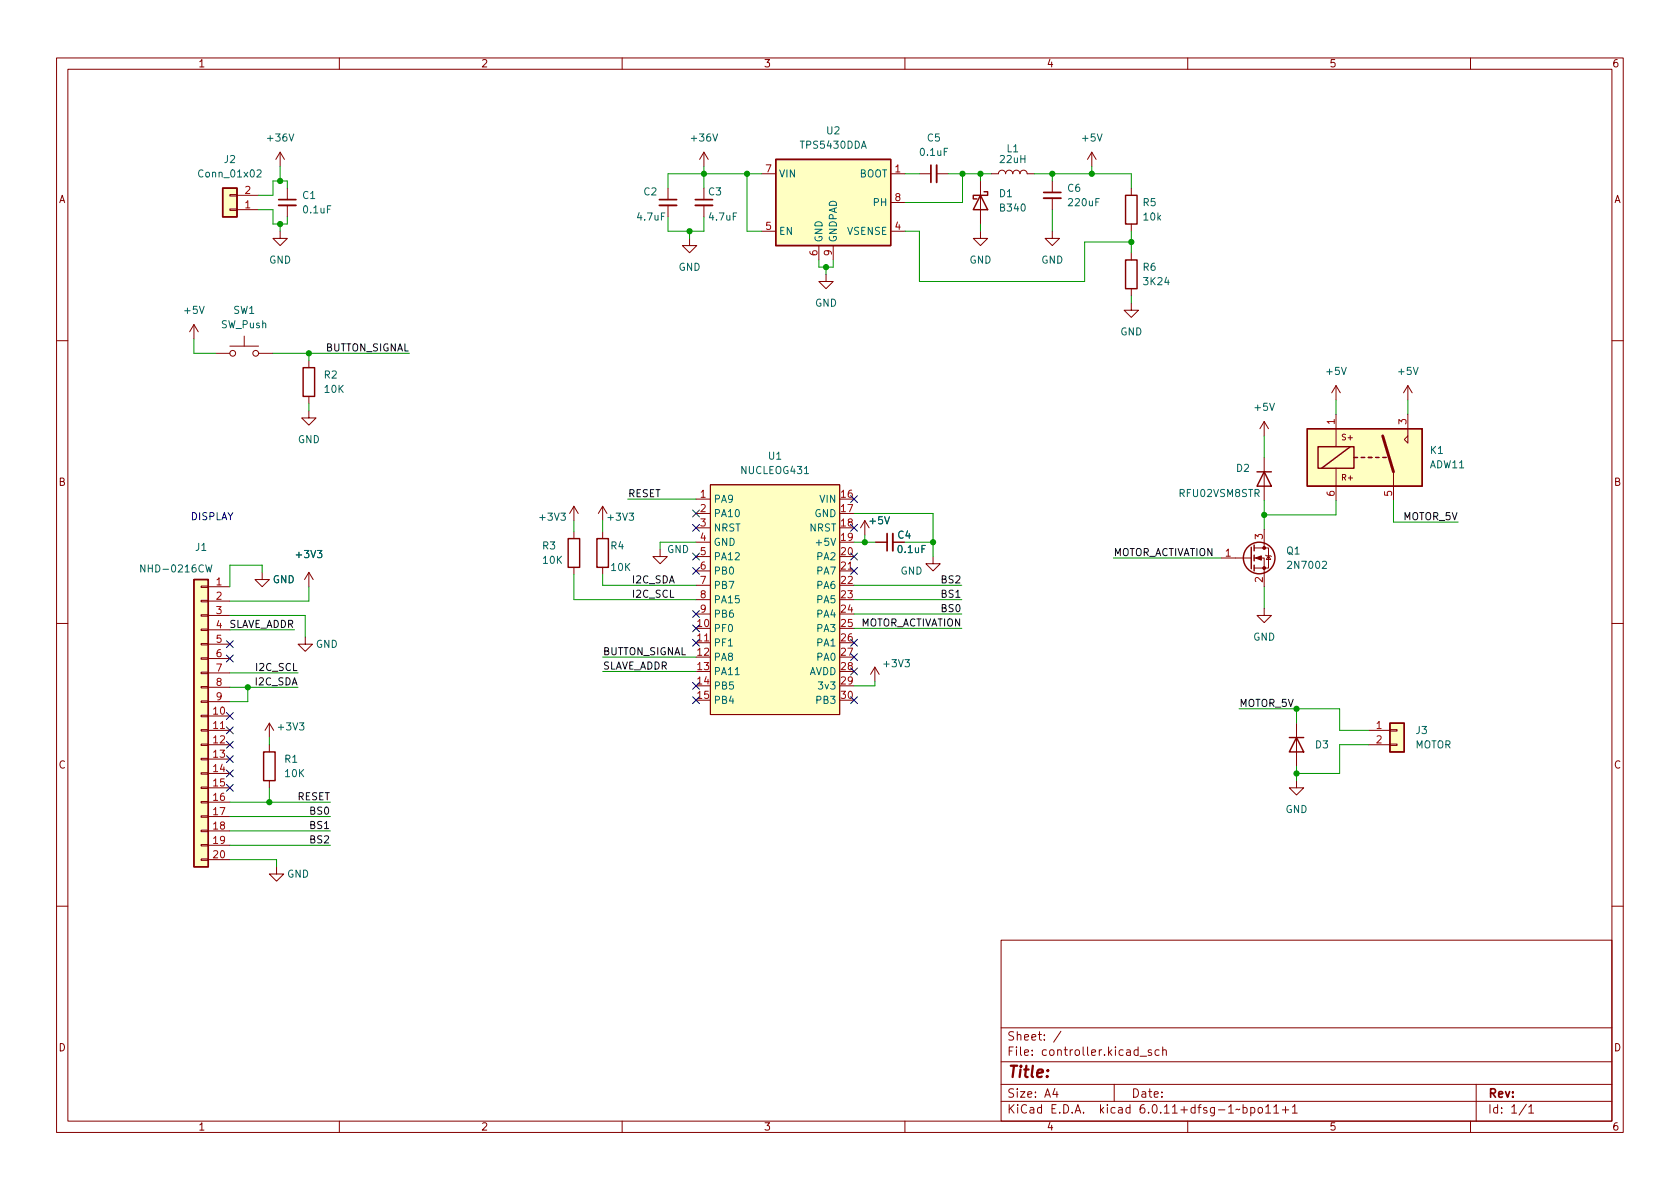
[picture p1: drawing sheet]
<svg xmlns="http://www.w3.org/2000/svg" width="297mm" height="210mm" viewBox="0 0 297 210" stroke-linecap="round" stroke-linejoin="round" font-family="sans-serif">
<g fill="none" stroke="#840000" stroke-width=".18">
<path d="M10 10.2h277v190.1h-277zM12 12.2h273v186.1h-273zM60 10.2v2M110 10.2v2M160 10.2v2M210 10.2v2M260 10.2v2M40.6 34.4h1.3v.3h-1.3zM40.6 37h1.3v.2h-1.3zM41.9 37.1h3.8M41.9 34.5h3.8M49.5 26.9l-.7 1.3"/>
<path d="M49.5 26.9v2.6M49.5 26.9l.8 1.3M50.8 33.3v2M50.8 36.3v2M118.1 33.3v2M118.1 36.3v2M124.5 26.9l-.8 1.3M124.5 26.9v2.6M124.5 33.3v2M124.5 36.3v2M124.5 26.9l.7 1.3M134.6 30.7h2.6"/>
<path d="M157.5 30.7h2.5M157.5 35.8h2.5M162.6 30.7h2M165.6 30.7h2M173.4 32v7.6M175.3 30.7h1.2a.64 .64 0 0 1 .7-.6 .64 .64 0 0 1 .6 .6 .64 .64 0 0 1 .6-.6 .64 .64 0 0 1 .7 .6 .64 .64 0 0 1 .6-.6 .64 .64 0 0 1 .6 .6 .64 .64 0 0 1 .7-.6 .64 .64 0 0 1 .6 .6h1.3M186.1 32v2M186.1 35v2.1M193 26.9l-.7 1.3M193 26.9v2.6M193 26.9l.8 1.3M200 33.3v1.2"/>
<path d="M200 39.6v1.3M34.3 57.4l-.8 1.3M34.3 57.4v2.5M34.3 57.4l.8 1.3M43.2 59.4v1.8M49.5 40.9v1.3h1.3l-1.3 1.2-1.2-1.2h1.2M121.9 42.2v1.2h1.3l-1.3 1.3-1.3-1.3h1.3M134.6 40.9h2.6M144.8 43.4v2.6M146 48.5v1.3h1.3l-1.3 1.2-1.2-1.2h1.2M147.3 43.4v2.6M157.5 40.9h2.5"/>
<path d="M173.4 40.9v1.3h1.2l-1.2 1.2-1.3-1.2h1.3M186.1 40.9v1.3h1.2l-1.2 1.2-1.3-1.2h1.3M200 53.6v1.3h1.3l-1.3 1.2-1.2-1.2h1.2M200 44.7v1.3M200 51v1.3M10 60.2h2M38.1 62.5h2.5M40.6 61.2h5.1M45.7 62.5h2.6M54.6 72.6v1.3h1.3l-1.3 1.3-1.3-1.3h1.3M54.6 63.7v1.3M54.6 70.1v1.3"/>
<path d="M223.5 74.5v2.6M223.5 74.5l-.7 1.3M223.5 74.5l.8 1.3M236.2 68.2v2.5M236.2 73.3v5.7M236.2 68.2l-.7 1.3M236.2 68.2l.8 1.3M248.9 77.1v1.3l-.6-.7zM248.9 68.2v2.5M248.9 73.3v3.8M248.9 68.2l-.7 1.3M248.9 68.2l.8 1.3"/>
<path d="M285 60.2h2M101.5 89.5v2.6M101.5 94v1.2M101.5 89.5l-.8 1.3M101.5 89.5l.7 1.3M106.6 89.5l-.8 1.3M106.6 89.5v2.6M106.6 94v1.2M106.6 89.5l.7 1.3M116.7 97.1v1.3h1.3l-1.3 1.3-1.3-1.3h1.3M123.1 88.3h2.5M123.1 90.8h2.5"/>
<path d="M123.1 93.3h2.5M123.1 95.9h2.5M123.1 98.4h2.5M125.6 85.7h22.9v40.7h-22.9zM148.5 88.3h2.5M148.5 90.8h2.5M148.5 93.3h2.5M148.5 95.9h2.5M148.5 98.4h2.5M152.1 93.3l.8-1.2v2.5M154.8 95.9h2M157.9 95.9h2"/>
<path d="M165 98.4v1.3h1.2l-1.2 1.3-1.3-1.3h1.3M215.9 98.7h5.3M221.7 98.7h1.8v5.1M221.7 96.9h2.6v3.6h-2.6M223.5 80.9v7.6M223.5 93.6v3.3M223.8 98.2l.1 .1h.8l.1 .1M224.3 98.3l.4 .6h-.8zM236.2 82.8v5.7M246.4 83.4v5.1M10 110.2h2M35.6 118.9h1.2v.2h-1.2z"/>
<path d="M35.6 116.3h1.2v.3h-1.2zM35.6 113.8h1.2v.2h-1.2zM35.6 111.2h1.2v.3h-1.2zM35.6 108.7h1.2v.3h-1.2zM35.6 106.2h1.2v.2h-1.2zM35.6 103.6h1.2v.3h-1.2zM36.8 103.8h3.8M36.8 106.3h3.8M36.8 108.8h3.8M36.8 111.4h3.8M36.8 113.9h3.8M36.8 116.5h3.8"/>
<path d="M36.8 119h3.8M46.4 101.2v1.3h1.2l-1.2 1.3-1.3-1.3h1.3M54 112.6v1.3h1.2l-1.2 1.3-1.3-1.3h1.3M54.6 101.2l-.8 1.3M54.6 101.2v2.6M54.6 101.2l.8 1.3M101.5 100.3v1.3M106.6 100.3v1.3M123.1 111.1h2.5M123.1 113.7h2.5M123.1 116.2h2.5M123.1 118.7h2.5"/>
<path d="M123.1 101h2.5M123.1 103.5h2.5M123.1 106h2.5M123.1 108.6h2.5M148.5 111.1h2.5M148.5 113.7h2.5M148.5 116.2h2.5M148.5 118.7h2.5M148.5 101h2.5M148.5 103.5h2.5M148.5 106h2.5M148.5 108.6h2.5"/>
<path d="M154.7 118l-.8 1.2M154.7 118v2.5M154.7 118l.7 1.2M223.5 107.6v1.2h1.3l-1.3 1.3-1.3-1.3h1.3M285 110.2h2M35.6 139.2h1.2v.2h-1.2zM35.6 136.6h1.2v.3h-1.2zM35.6 134.1h1.2v.3h-1.2zM35.6 131.6h1.2v.2h-1.2zM35.6 129h1.2v.3h-1.2zM35.6 126.5h1.2v.2h-1.2zM35.6 123.9h1.2v.3h-1.2z"/>
<path d="M35.6 121.4h1.2v.3h-1.2zM36.8 129.2h3.8M36.8 131.7h3.8M36.8 126.6h3.8M36.8 134.2h3.8M36.8 136.8h3.8M36.8 139.3h3.8M36.8 121.5h3.8M36.8 124.1h3.8M47.6 127.9l-.7 1.3M47.6 127.9v2.5M47.6 131.7v1.3"/>
<path d="M47.6 138v1.3M47.6 127.9l.8 1.3M123.1 121.3h2.5M123.1 123.8h2.5M148.5 121.3h2.5M148.5 123.8h2.5M229.2 138v1.3h1.3l-1.3 1.3-1.2-1.3h1.2M229.2 127.9v7.6M241.9 129.2h3.8M241.9 131.7h3.8M245.7 131.6h1.3v.2h-1.3zM245.7 129h1.3v.3h-1.3z"/>
<path d="M35.6 151.9h1.2v.2h-1.2zM35.6 149.3h1.2v.3h-1.2zM35.6 146.8h1.2v.3h-1.2zM35.6 144.3h1.2v.2h-1.2zM35.6 141.7h1.2v.3h-1.2zM36.8 141.9h3.8M36.8 144.4h3.8M36.8 146.9h3.8M36.8 149.5h3.8M36.8 152h3.8M48.9 153.3v1.3h1.3l-1.3 1.2-1.3-1.2h1.3M10 160.2h2"/>
<path d="M177 166.3h108v32h-108zM285 160.2h2M60 198.3v2M110 198.3v2M160 198.3v2M177 194.8h108M177 191.8h108M177 187.8h108M177 181.8h108M182.5 186.5v.1M182.5 185.7v.1M184.6 183.8v.1"/>
<path d="M184.6 183v.1M187.6 182.4l-1.3 1.9M197 191.8v3M203.6 185.7l-.4-.1-.2 .2 .1 .3 .5 .1v.4h-.6M204.9 185.7l-.4-.1-.3 .3v.4l.2 .3h.5M205.6 185.8l.2-.2 .3 .1 .1 .9M205.6 185.1v1.5M210 198.3v2M223.8 196.8h.8M225.2 195.8l.4-.5v1.5M225.2 196.8h.9M226.7 196.3h1.2"/>
<path d="M227.3 195.7v1.1M228.5 195.8l.4-.5v1.5M228.5 196.8h.9M260 198.3v2M261 191.8v6.5M270.3 195.8l.4-.5v1.5M270.3 196.8h.9"/>
<circle cx="41.1" cy="62.5" r=".51"/>
<circle cx="45.2" cy="62.5" r=".51"/>
</g>
<g fill="none" stroke="#006464" stroke-width=".18">
<path d="M45.4 30.2l.5-.2 .3 .4-.8 .9h.8M51.1 23.7l.4 1.3 .4-1.3M58.5 36.4h-.6v1.3M117.6 37.7h-.7v1.2M126 23.7l.5 1.3 .4-1.3M130.3 37.7h-.7v1.2M152.3 26.2l.4-1.2 .5 1.2M152.4 25.9h.6M167.6 26.2h-.6v1.3M180.7 36.1h.1a.68 .68 0 0 1 .5 .6 .68 .68 0 0 1-.5 .6 .84 .84 0 0 1-.1-1.2zM194 23.7l.4 1.3 .5-1.3M194.4 35.1h-.6v1.3"/>
<path d="M35.3 54.2l.4 1.2 .4-1.2M206.2 49l-.3 .9h.8M224.5 71.3l.4 1.3 .4-1.3M237.2 65l.4 1.2 .4-1.2M249.9 65l.4 1.2 .4-1.2M36.4 99.9l.3 1.3 .2-1 .3 1 .3-1.3M56.1 97.3h.8l-.4 .5 .3 .1v.6l-.1 .1-.6-.1M99.2 90.7h.8l-.5 .5 .4 .1v.6l-.2 .1-.5-.1M111.2 90.7h.8l-.4 .5 .4 .1v.6l-.2 .1-.6-.1M142.2 83.8h.8M146.9 95.2l.4 1.3 .5-1.3M156.4 91.4l.4 1.2 .5-1.2"/>
<path d="M163.6 96.5h-.6v1.2M233.8 99.4l.5-.2 .2 .4-.7 .9h.7M130 119.3h.7M160 116.6h.8l-.4 .5 .3 .2v.5l-.1 .1-.6-.1M52.9 127.8h.8l-.4 .5 .4 .1v.6l-.2 .1-.6-.1"/>
</g>
<g fill="none" stroke="#840000" stroke-width=".25">
<path d="M39.4 33.3h2.5v5h-2.5zM137.2 28.2h20.3v15.2h-20.3zM173.4 34.5l1.2 2.6h-2.5zM174 33.9h.6v.6h-2.5v.7h.6M199 34.5h2v5.1h-2zM199 46h2v5h-2zM53.6 65h2v5.1h-2zM231.1 75.8h20.4v10.2h-20.4zM233 79h6.4v3.8h-6.4zM238.8 79l-5.1 3.8M100.5 95.2h2v5.1h-2zM105.5 95.2h2.1v5.1h-2.1z"/>
<path d="M221.2 96.8v3.8M221.7 96.4v1M221.7 98.2v1M221.7 99.9v1.1M222.2 83.4h2.6M223.5 83.4l1.3 2.6h-2.6zM239.4 80.9h.6M240.7 80.9h.6M241.9 80.9h.7M243.2 80.9h.6M244.5 80.9h.6M34.3 102.5h2.5v50.8h-2.5z"/>
<path d="M46.6 133h2v5h-2zM228 130.4h2.5M229.2 130.4l1.3 2.6h-2.5zM245.7 127.9h2.6v5.1h-2.6z"/>
<circle cx="222.6" cy="98.7" r="2.79"/>
</g>
<g fill="#ffffc2" stroke="#ffffc2" stroke-width=".18">
<path d="M125.6 85.7h22.9v40.7h-22.9z"/>
<path d="M245.7 127.9h2.6v5.1h-2.6z"/>
<path d="M34.3 102.5h2.5v50.8h-2.5z"/>
<path d="M231.1 75.8h20.4v10.2h-20.4z"/>
<path d="M39.4 33.3h2.5v5h-2.5z"/>
<path d="M137.2 28.2h20.3v15.2h-20.3z"/>
</g>
<path d="M124.6 113.3h.7M150 100.6h.7M39 128.8h.7" fill="none" stroke="#a90000" stroke-width=".18"/>
<path d="M49.3 36.3h3M116.6 36.3h3M122.9 36.3h3.1M165.6 29.2v3.1M184.5 35h3.1M157.9 94.4v3" fill="none" stroke="#840000" stroke-width=".33"/>
<path d="M49.3 35.3h3M116.6 35.3h3M122.9 35.3h3.1M164.6 29.2v3.1M184.5 34h3.1M156.8 94.4v3" fill="none" stroke="#840000" stroke-width=".3"/>
<g fill="#840000" stroke="#840000" stroke-width=".18">
<path d="M222 98.7l1-.4v.8z"/>
<circle cx="223.5" cy="100.5" r=".25"/>
<circle cx="223.5" cy="96.9" r=".25"/>
</g>
<path d="M244.5 77.1l1.9 6.3" fill="none" stroke="#840000" stroke-width=".51"/>
<g fill="none" stroke="#009600" stroke-width=".18">
<path d="M45.7 37.1h2.6v2.5h2.5v-1.3M49.5 29.5v2.5M49.5 39.6v1.3M50.8 33.3v-1.3h-2.5v2.5h-2.6M118.1 38.3v2.6h6.4v-2.6M124.5 29.5v3.8M132.1 30.7v10.2h2.5M134.6 30.7h-16.5v2.6M160 30.7h2.6M167.6 30.7h7.7M170.2 30.7v5.1h-10.2M173.4 30.7v1.3"/>
<path d="M173.4 39.6v1.3M182.9 30.7h17.1v2.6M186.1 30.7v1.3M186.1 37.1v3.8M193 29.5v1.2M34.3 59.9v2.6h3.8M121.9 40.9v1.3M144.8 46v1.2h2.5v-1.2M146 47.2v1.3M160 40.9h2.6v8.9h29.2v-7h8.2M200 40.9v3.8M200 52.3v1.3"/>
<path d="M48.3 62.5h24.1M54.6 62.5v1.2M54.6 71.4v1.2M223.5 77.1v3.8M236.2 70.7v2.6M248.9 70.7v2.6M101.5 92.1v1.9M106.6 92.1v1.9M111 88.3h12.1M123.1 95.9h-6.4v1.2M151 90.8h14v7.6M151 95.9h3.8"/>
<path d="M152.9 94.6v1.3M159.9 95.9h5.1M196.8 98.7h19.1M223.5 88.5v5.1M236.2 88.5v2.6h-12.7M246.4 88.5v3.8h11.4M40.6 119h12.1M40.6 111.4h11.5M40.6 108.8h13.4v3.8M46.4 101.2v-1.3h-5.8v3.9M54.6 103.8v2.5h-14M101.5 101.6v4.4h21.6"/>
<path d="M106.6 101.6v1.9h16.5M106.6 116.2h16.5M106.6 118.7h16.5M151 103.5h19.1M151 106h19.1M151 108.6h19.1M151 111.1h19.1M223.5 103.8v3.8M40.6 121.5h12.1M43.8 121.5v2.6h-3.2M47.6 130.4v1.3M47.6 139.3v2.6"/>
<path d="M154.7 120.5v.8h-3.7M219.1 125.3h17.8v3.9h5M229.2 125.3v2.6M229.2 135.5v2.5M241.9 131.7h-5v5.1h-7.7M40.6 141.9h17.8M40.6 144.4h17.8M40.6 152h8.3v1.3M40.6 146.9h17.8M40.6 149.5h17.8"/>
</g>
<g fill="none" stroke="#000084" stroke-width=".18">
<path d="M122.5 97.8l1.2 1.2M122.5 92.7l1.2 1.2M122.5 90.2l1.2 1.2M123.7 97.8l-1.2 1.2M123.7 92.7l-1.2 1.2M123.7 90.2l-1.2 1.2M150.4 87.6l1.2 1.3M150.4 97.8l1.2 1.2M150.4 92.7l1.2 1.2M151.6 87.6l-1.2 1.3M151.6 97.8l-1.2 1.2M151.6 92.7l-1.2 1.2"/>
<path d="M40 115.8l1.2 1.3M40 113.3l1.2 1.2M41.2 115.8l-1.2 1.3M41.2 113.3l-1.2 1.2M122.5 100.3l1.2 1.3M122.5 113l1.2 1.3M122.5 110.5l1.2 1.2M122.5 108l1.2 1.2M123.7 100.3l-1.2 1.3M123.7 113l-1.2 1.3M123.7 110.5l-1.2 1.2M123.7 108l-1.2 1.2"/>
<path d="M150.4 100.3l1.2 1.3M150.4 113l1.2 1.3M150.4 118.1l1.2 1.2M150.4 115.6l1.2 1.2M151.6 100.3l-1.2 1.3M151.6 113l-1.2 1.3M151.6 118.1l-1.2 1.2M151.6 115.6l-1.2 1.2M40 128.5l1.2 1.3M40 131.1l1.2 1.2M40 133.6l1.2 1.2M40 126l1.2 1.2"/>
<path d="M40 136.2l1.2 1.2M40 138.7l1.2 1.2M41.2 128.5l-1.2 1.3M41.2 131.1l-1.2 1.2M41.2 133.6l-1.2 1.2M41.2 126l-1.2 1.2M41.2 136.2l-1.2 1.2M41.2 138.7l-1.2 1.2M122.5 120.7l1.2 1.2M122.5 123.2l1.2 1.2M123.7 120.7l-1.2 1.2M123.7 123.2l-1.2 1.2"/>
<path d="M150.4 123.2l1.2 1.2M151.6 123.2l-1.2 1.2"/>
</g>
<g fill="#009600" stroke="#009600" stroke-width=".18">
<circle cx="124.5" cy="30.7" r=".46"/>
<circle cx="121.9" cy="40.9" r=".46"/>
<circle cx="132.1" cy="30.7" r=".46"/>
<circle cx="146" cy="47.2" r=".46"/>
<circle cx="165" cy="95.9" r=".46"/>
<circle cx="152.9" cy="95.9" r=".46"/>
<circle cx="193" cy="30.7" r=".46"/>
<circle cx="186.1" cy="30.7" r=".46"/>
<circle cx="173.4" cy="30.7" r=".46"/>
<circle cx="170.2" cy="30.7" r=".46"/>
<circle cx="200" cy="42.8" r=".46"/>
<circle cx="43.8" cy="121.5" r=".46"/>
<circle cx="47.6" cy="141.9" r=".46"/>
<circle cx="223.5" cy="91.1" r=".46"/>
<circle cx="229.2" cy="125.3" r=".46"/>
<circle cx="229.2" cy="136.8" r=".46"/>
<circle cx="49.5" cy="39.6" r=".46"/>
<circle cx="49.5" cy="32" r=".46"/>
<circle cx="54.6" cy="62.5" r=".46"/>
</g>
<text font-size="2.8" fill="#840000" x="178" y="191.2">Title:</text>
<g font-size="2.1" fill="#840000">
<text x="178" y="184.5">Sheet:</text>
<text x="178" y="187.2">File:</text>
<text x="184.4" y="187.2">controller.kicad_sch</text>
<text x="178" y="197.4">KiCad</text>
<text x="178" y="194.6">Size:</text>
<text x="184.7" y="194.6">A4</text>
<text x="185.7" y="197.4">E.D.A.</text>
<text x="194.6" y="197.4">kicad</text>
<text x="200" y="194.6">Date:</text>
<text x="201.8" y="197.4">6.0.11+dfsg-1~bpo11+1</text>
<text x="263" y="194.6">Rev:</text>
<text x="263" y="197.4">Id:</text>
<text x="267.1" y="197.4">1/1</text>
</g>
<g font-size="1.8" fill="#840000">
<text x="35" y="12.3">1</text>
<text x="85" y="12.3">2</text>
<text x="135" y="12.3">3</text>
<text x="185" y="12.3">4</text>
<text x="235" y="12.3">5</text>
<text x="285" y="12.3">6</text>
<text x="10.4" y="36.3">A</text>
<text x="285.4" y="36.3">A</text>
<text x="10.3" y="86.3">B</text>
<text x="285.3" y="86.3">B</text>
<text x="10.3" y="136.3">C</text>
<text x="285.3" y="136.3">C</text>
<text x="10.3" y="186.3">D</text>
<text x="285.3" y="186.3">D</text>
<text x="35" y="200.3">1</text>
<text x="85" y="200.3">2</text>
<text x="135" y="200.3">3</text>
<text x="185" y="200.3">4</text>
<text x="235" y="200.3">5</text>
<text x="285" y="200.3">6</text>
</g>
<g font-size="1.8" fill="#006464">
<text x="39.5" y="29.2">J2</text>
<text x="46.9" y="25.4">+36V</text>
<text x="121.8" y="25.4">+36V</text>
<text x="141.3" y="26.7">TPS5430DDA</text>
<text x="146" y="24.1">U2</text>
<text x="162.4" y="27.9">0.1uF</text>
<text x="163.8" y="25.4">C5</text>
<text x="176.5" y="29.2">22uH</text>
<text x="177.9" y="27.3">L1</text>
<text x="191" y="25.4">+5V</text>
<text x="34.8" y="31.8">Conn_01x02</text>
<text x="53.3" y="35.6">C1</text>
<text x="113.7" y="34.9">C2</text>
<text x="125.1" y="34.9">C3</text>
<text x="137.7" y="31.8">VIN</text>
<text x="151.9" y="31.8">BOOT</text>
<text x="176.5" y="35.2">D1</text>
<text x="188.6" y="34.3">C6</text>
<text x="53.3" y="38.1">0.1uF</text>
<text x="112.4" y="39.4">4.7uF</text>
<text x="125.1" y="39.4">4.7uF</text>
<text x="137.7" y="41.9">EN</text>
<text x="149.7" y="41.9">VSENSE</text>
<text x="154.2" y="36.8">PH</text>
<text x="176.5" y="37.8">B340</text>
<text x="188.6" y="36.8">220uF</text>
<text x="201.9" y="36.8">R5</text>
<text x="201.9" y="39.4">10k</text>
<text x="47.5" y="47">GND</text>
<text x="145.8" y="42.9" transform="rotate(-90 145.8 42.9)">GND</text>
<text x="148.3" y="42.9" transform="rotate(-90 148.3 42.9)">GNDPAD</text>
<text x="171.3" y="47">GND</text>
<text x="184" y="47">GND</text>
<text x="119.9" y="48.3">GND</text>
<text x="201.9" y="48.3">R6</text>
<text x="201.9" y="50.8">3K24</text>
<text x="32.3" y="55.9">+5V</text>
<text x="39" y="58.4">SW_Push</text>
<text x="41.2" y="55.9">SW1</text>
<text x="144" y="54.6">GND</text>
<text x="198" y="59.7">GND</text>
<text x="57.2" y="67.3">R2</text>
<text x="57.2" y="69.9">10K</text>
<text x="234.2" y="66.7">+5V</text>
<text x="246.9" y="66.7">+5V</text>
<text x="221.5" y="73">+5V</text>
<text x="52.6" y="78.7">GND</text>
<text x="135.7" y="81.7">U1</text>
<text x="218.4" y="83.8">D2</text>
<text x="252.7" y="80.6">K1</text>
<text x="252.7" y="83.2">ADW11</text>
<text x="126.1" y="89.3">PA9</text>
<text x="130.8" y="84.2">NUCLEOG431</text>
<text x="144.8" y="89.3">VIN</text>
<text x="208.3" y="88.3">RFU02VSM8STR</text>
<text x="95" y="92.5">+3V3</text>
<text x="107.1" y="92.5">+3V3</text>
<text x="126.1" y="91.8">PA10</text>
<text x="126.1" y="94.4">NRST</text>
<text x="143" y="94.4">NRST</text>
<text x="143.9" y="91.8">GND</text>
<text x="153.4" y="93.1">+5V</text>
<text x="158.6" y="95.6">C4</text>
<text x="24.5" y="101.6">NHD-0216CW</text>
<text x="34.4" y="97.8">J1</text>
<text x="52" y="99.1">+3V3</text>
<text x="95.8" y="97.5">R3</text>
<text x="95.8" y="100.1">10K</text>
<text x="107.8" y="97.5">R4</text>
<text x="107.8" y="101.3">10K</text>
<text x="117.9" y="98.2">GND</text>
<text x="126.1" y="96.9">GND</text>
<text x="126.1" y="99.4">PA12</text>
<text x="126.1" y="102">PB0</text>
<text x="143.9" y="96.9">+5V</text>
<text x="144.2" y="99.4">PA2</text>
<text x="144.2" y="102">PA7</text>
<text x="158.5" y="98.2">0.1uF</text>
<text x="159.2" y="102">GND</text>
<text x="227.3" y="98.4">Q1</text>
<text x="227.3" y="101">2N7002</text>
<text x="48.2" y="103.5">GND</text>
<text x="126.1" y="104.5">PB7</text>
<text x="126.1" y="107.1">PA15</text>
<text x="144.2" y="104.5">PA6</text>
<text x="144.2" y="107.1">PA5</text>
<text x="126.1" y="112.1">PF0</text>
<text x="126.1" y="109.6">PB6</text>
<text x="144.2" y="109.6">PA4</text>
<text x="144.2" y="112.1">PA3</text>
<text x="221.5" y="113.7">GND</text>
<text x="55.8" y="114.9">GND</text>
<text x="126.1" y="114.7">PF1</text>
<text x="126.1" y="117.2">PA8</text>
<text x="126.1" y="119.8">PA11</text>
<text x="143.1" y="119.8">AVDD</text>
<text x="144.2" y="114.7">PA1</text>
<text x="144.2" y="117.2">PA0</text>
<text x="155.9" y="118.4">+3V3</text>
<text x="126.1" y="122.3">PB5</text>
<text x="126.1" y="124.8">PB4</text>
<text x="144.1" y="124.8">PB3</text>
<text x="144.4" y="122.3">3v3</text>
<text x="48.8" y="129.5">+3V3</text>
<text x="250.2" y="130.2">J3</text>
<text x="50.2" y="135.3">R1</text>
<text x="50.2" y="137.8">10K</text>
<text x="232.4" y="132.7">D3</text>
<text x="250.2" y="132.7">MOTOR</text>
<text x="227.2" y="144.1">GND</text>
<text x="50.7" y="155.6">GND</text>
</g>
<g font-size="1.8" fill="#a90000">
<text x="43.1" y="34.3">2</text>
<text x="135.2" y="30.5">7</text>
<text x="158.1" y="30.5">1</text>
<text x="158.1" y="35.6">8</text>
<text x="43.1" y="36.8">1</text>
<text x="135.2" y="40.6">5</text>
<text x="158.1" y="40.6">4</text>
<text x="144.5" y="45.4" transform="rotate(-90 144.5 45.4)">6</text>
<text x="147.1" y="45.4" transform="rotate(-90 147.1 45.4)">9</text>
<text x="236" y="75.2" transform="rotate(-90 236 75.2)">1</text>
<text x="248.7" y="75.2" transform="rotate(-90 248.7 75.2)">3</text>
<text x="123.7" y="88">1</text>
<text x="148.4" y="88">16</text>
<text x="236" y="87.9" transform="rotate(-90 236 87.9)">6</text>
<text x="246.1" y="87.9" transform="rotate(-90 246.1 87.9)">5</text>
<text x="123.7" y="90.5">2</text>
<text x="123.7" y="93.1">3</text>
<text x="123.7" y="95.6">4</text>
<text x="148.4" y="90.5">17</text>
<text x="148.4" y="93.1">18</text>
<text x="148.4" y="95.6">19</text>
<text x="223.3" y="95.5" transform="rotate(-90 223.3 95.5)">3</text>
<text x="123.7" y="98.2">5</text>
<text x="123.7" y="100.7">6</text>
<text x="148.4" y="98.2">20</text>
<text x="148.4" y="100.7">21</text>
<text x="216.5" y="98.4">1</text>
<text x="38.1" y="103.5">1</text>
<text x="38.1" y="106">2</text>
<text x="123.7" y="103.2">7</text>
<text x="123.7" y="105.8">8</text>
<text x="148.4" y="103.2">22</text>
<text x="148.4" y="105.8">23</text>
<text x="223.3" y="103.2" transform="rotate(-90 223.3 103.2)">2</text>
<text x="38.1" y="108.6">3</text>
<text x="38.1" y="111.1">4</text>
<text x="38.1" y="113.7">5</text>
<text x="123" y="110.9">10</text>
<text x="123" y="113.4">11</text>
<text x="123.7" y="108.3">9</text>
<text x="148.4" y="108.3">24</text>
<text x="148.4" y="110.9">25</text>
<text x="148.4" y="113.4">26</text>
<text x="38.1" y="116.2">6</text>
<text x="38.1" y="118.7">7</text>
<text x="123" y="115.9">12</text>
<text x="123" y="118.5">13</text>
<text x="148.4" y="115.9">27</text>
<text x="148.4" y="118.5">28</text>
<text x="38.1" y="121.3">8</text>
<text x="38.1" y="123.8">9</text>
<text x="123" y="121">14</text>
<text x="123" y="123.6">15</text>
<text x="148.4" y="121">29</text>
<text x="148.4" y="123.6">30</text>
<text x="37.4" y="126.4">10</text>
<text x="37.4" y="128.9">11</text>
<text x="37.4" y="131.4">12</text>
<text x="243.2" y="128.9">1</text>
<text x="243.2" y="131.4">2</text>
<text x="37.4" y="134">13</text>
<text x="37.4" y="136.5">14</text>
<text x="37.4" y="139.1">15</text>
<text x="37.4" y="141.6">16</text>
<text x="37.4" y="144.1">17</text>
<text x="37.4" y="146.7">18</text>
<text x="37.4" y="149.2">19</text>
<text x="37.4" y="151.8">20</text>
</g>
<g font-size="1.8" fill="#0f0f0f">
<text x="57.5" y="62.1">BUTTON_SIGNAL</text>
<text x="111" y="87.9">RESET</text>
<text x="248" y="92">MOTOR_5V</text>
<text x="196.8" y="98.3">MOTOR_ACTIVATION</text>
<text x="111.6" y="103.2">I2C_SDA</text>
<text x="111.6" y="105.7">I2C_SCL</text>
<text x="166.2" y="103.2">BS2</text>
<text x="166.2" y="105.7">BS1</text>
<text x="40.5" y="111">SLAVE_ADDR</text>
<text x="152.2" y="110.8">MOTOR_ACTIVATION</text>
<text x="166.2" y="108.2">BS0</text>
<text x="45" y="118.6">I2C_SCL</text>
<text x="106.6" y="115.9">BUTTON_SIGNAL</text>
<text x="106.6" y="118.4">SLAVE_ADDR</text>
<text x="44.9" y="121.2">I2C_SDA</text>
<text x="219.1" y="125">MOTOR_5V</text>
<text x="52.5" y="141.5">RESET</text>
<text x="54.6" y="146.6">BS1</text>
<text x="54.6" y="144">BS0</text>
<text x="54.6" y="149.1">BS2</text>
</g>
<text font-size="1.8" fill="#0000c2" x="33.7" y="92">DISPLAY</text>
<g font-size="1.4" fill="#840000">
<text x="237.1" y="78.2">S+</text>
<text x="237" y="85.3">R+</text>
</g>
</svg>
